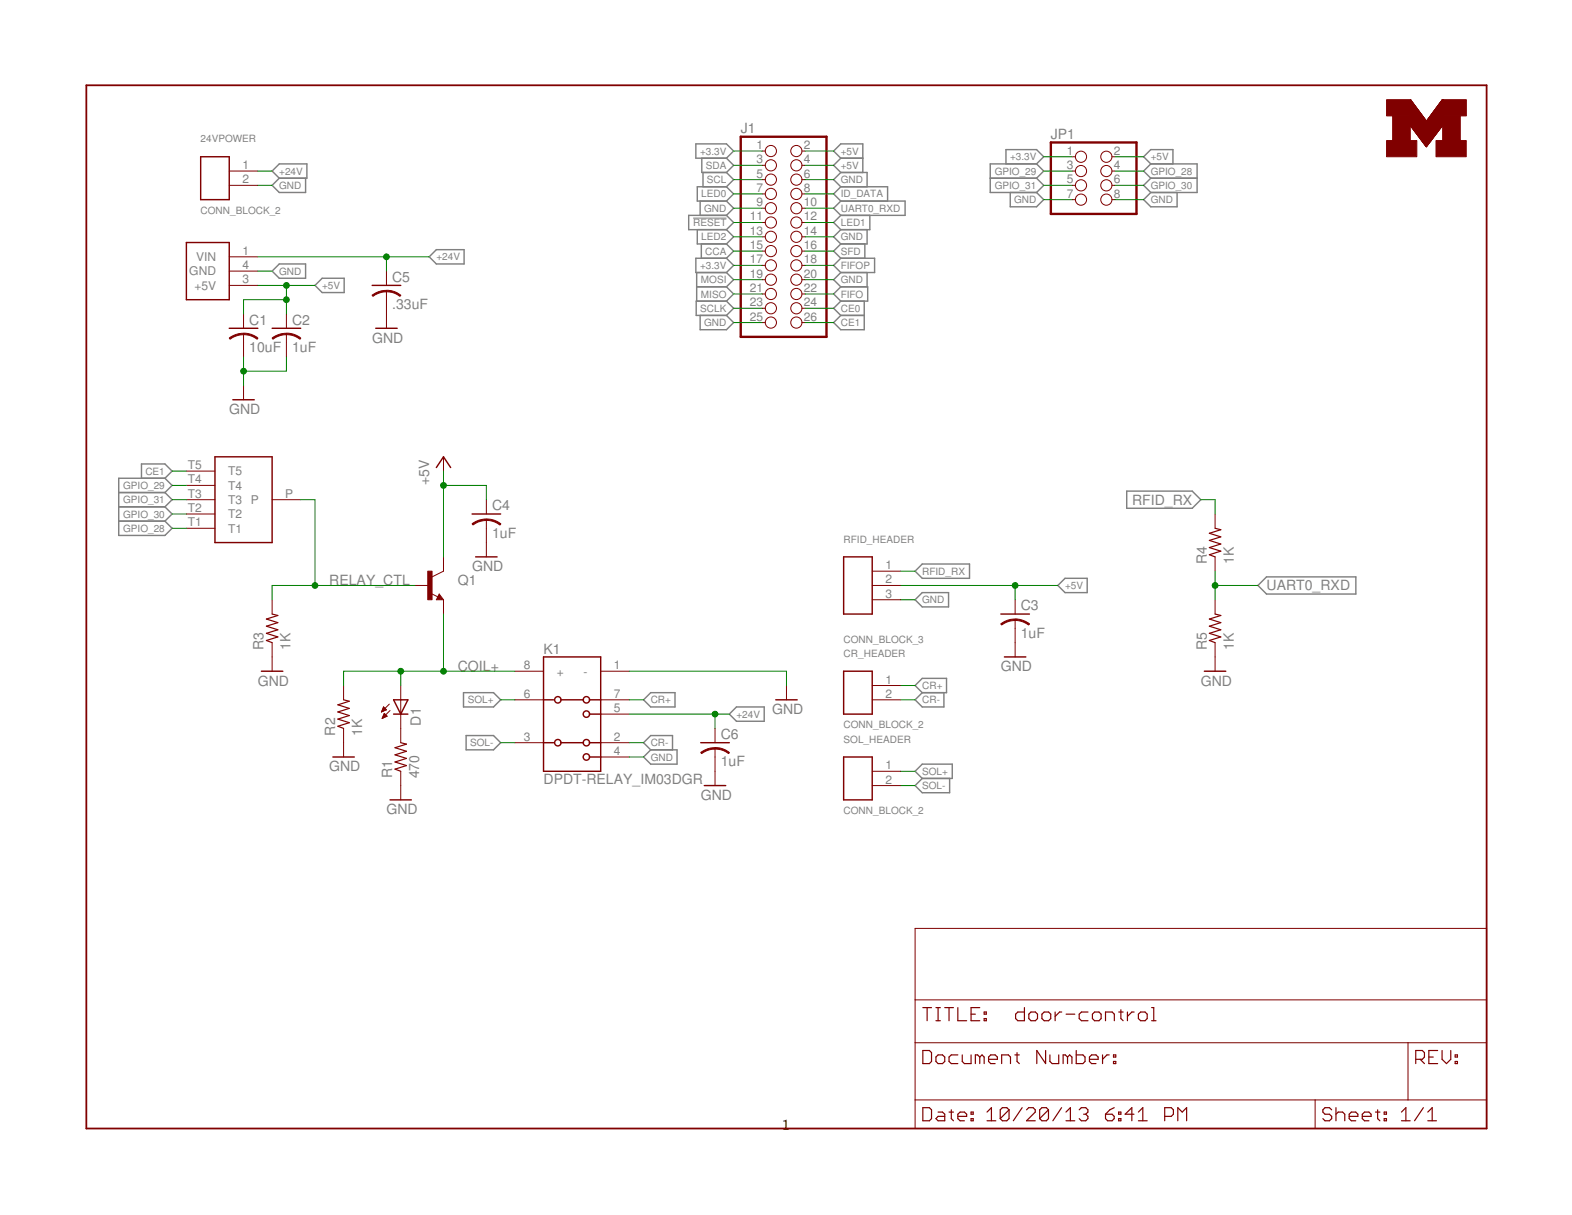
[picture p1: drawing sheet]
<svg xmlns="http://www.w3.org/2000/svg" width="279mm" height="216mm" viewBox="0 0 279 216" stroke-linecap="round" stroke-linejoin="round" font-family="sans-serif">
<g fill="none" stroke="#808080" stroke-width=".25">
<path d="M48.4 30.4l1.2-1.3h4.9v2.6h-4.9zM49.6 31.7l-1.2 1.2 1.2 1.3h4.7v-2.5M123.7 25.6h5.4l1.3 1.2-1.3 1.3h-5.4zM124.4 35.7v2.6M124.7 28.1v2.5h4.4M124.9 30.6v2.6M129.1 33.2h-5.2v2.5h5.2M129.1 38.3h-6.7v2.5h6.7M129.1 35.7l1.3 1.3-1.3 1.3M129.1 28.1l1.3 1.3-1.3 1.2M129.1 30.6l1.3 1.3-1.3 1.3M129.1 38.3l1.3 1.2-1.3 1.3"/>
<path d="M129.1 33.2l1.3 1.3-1.3 1.2M149.4 35.7l-1.2 1.3 1.2 1.3M149.4 35.7h11.5v2.6h-11.5M149.4 30.6h4.7v2.6M149.4 28.1h4M149.4 33.2h8.4v2.5M149.4 38.3l-1.2 1.2 1.2 1.3M149.4 30.6l-1.2 1.3 1.2 1.3M149.4 28.1l-1.2-1.3 1.2-1.2h4v5M149.4 33.2l-1.2 1.3 1.2 1.2M149.4 28.1l-1.2 1.3 1.2 1.2M154.6 38.3v2.5h-5.2"/>
<path d="M176 31.7h8.2M178.8 29.1v-2.5h5.4l1.3 1.3-1.3 1.2M179.6 34.2v2.5h4.6l1.3-1.2-1.3-1.3M184.2 29.1h-8.2v5.1h8.2M184.2 29.1l1.3 1.3-1.3 1.3M184.2 31.7l1.3 1.2-1.3 1.3M204.5 31.7h8.3M204.5 29.1h8.3v5.1h-8.3M204.5 34.2l-1.2 1.3 1.2 1.2h4.7v-2.5M204.5 29.1l-1.2-1.2 1.2-1.3h4v2.5M204.5 29.1l-1.2 1.3 1.2 1.3M204.5 31.7l-1.2 1.2 1.2 1.3"/>
<path d="M48.4 48.2l1.2-1.3h4.7v2.5h-4.7zM57.3 49.4h3.9v2.6h-3.9l-1.3-1.3zM76.3 45.6l1.3-1.2h4.9v2.5h-4.9zM123.8 51h5.3M123.8 48.4v5.1M123.9 40.8v2.5h5.2M124.4 56v2.6h4.7l1.3-1.3-1.3-1.3M124.7 43.3v2.6M129.1 53.5l1.3 1.3-1.3 1.2M129.1 53.5h-5.4v2.5h5.4M129.1 48.4l1.3 1.3-1.3 1.3M129.1 45.9h-5.4v2.5h5.4"/>
<path d="M129.1 51l1.3 1.2-1.3 1.3M129.1 43.3l1.3 1.3-1.3 1.3M129.1 40.8l1.3 1.3-1.3 1.2M129.1 45.9l1.3 1.3-1.3 1.2M149.4 53.5l-1.2 1.3 1.2 1.2M149.4 51h4.8v2.5h-4.8M149.4 56h4.2M149.4 48.4l-1.2 1.3 1.2 1.3M149.4 40.8l-1.2 1.3 1.2 1.2M149.4 45.9h6v2.5h-6M149.4 51l-1.2 1.2 1.2 1.3M149.4 45.9l-1.2 1.3 1.2 1.2"/>
<path d="M149.4 43.3l-1.2 1.3 1.2 1.3M153.6 53.5v5.1h-4.2l-1.2-1.3 1.2-1.3M153.7 43.3v2.6M154.1 40.8v2.5h-4.7M154.1 48.4v2.6M21.1 92.6h8.2M21.1 90.1h8.2M21.1 87.5h8.2M25.1 85v-2.6h4.2l1.3 1.3-1.3 1.3M29.3 85h-8.2v10.1h8.2l1.3-1.2-1.3-1.3M29.3 90.1l1.3 1.2-1.3 1.3M29.3 85l1.3 1.3-1.3 1.2"/>
<path d="M29.3 87.5l1.3 1.3-1.3 1.3M200.3 87.3h11.6l1.5 1.5-1.5 1.5h-11.6zM162.6 106.6l1.3-1.3h4.7v2.5h-4.7zM162.6 101.5l1.3-1.3h8.4v2.6h-8.4zM188 104l1.3-1.2h3.9v2.5h-3.9zM223.6 104l1.5-1.5h15.9v3.1h-15.9zM82.4 123.1h5.3l1.3 1.3-1.3 1.2h-5.3zM82.8 130.7h4.9l1.3 1.3-1.3 1.2h-4.9zM114.4 134.5l1.3-1.3h4.6v2.6h-4.6zM114.4 124.4l1.3-1.3h4.3v2.5h-4.3zM115.7 133.2l-1.3-1.2 1.3-1.3h3.8v2.5M129.6 126.9l1.3-1.3h4.9v2.6h-4.9z"/>
<path d="M162.6 137.1l1.3-1.3h5.3v2.5h-5.3zM162.6 121.8l1.3-1.3h4.3v2.6h-4.3zM163.9 123.1l-1.3 1.3 1.3 1.2h3.9v-2.5M163.9 138.3l-1.3 1.3 1.3 1.3h4.9v-2.6"/>
</g>
<path d="M123.2 38.8h5.9" fill="none" stroke="#808080" stroke-width=".18"/>
<path d="M15.3 15.2h248.9v185.3h-248.9z" fill="none" stroke="#800000" stroke-width=".32"/>
<g fill="none" stroke="#800000" stroke-width=".18">
<path d="M250.7 17.7l2.8 3.8 2.8-3.8h.2v4.6h-5.8zM250.7 20h1.7M250.7 19.9l1.7 .1M250.7 19.9h1.6M250.7 19.8h1.6M250.7 19.8h1.5M250.7 19.7h1.5M250.7 19.6h1.4M250.7 19.5l1.4 .1M250.7 19.5h1.3M250.7 19.4h1.3M250.7 19.4h1.2"/>
<path d="M250.7 19.3h1.2M250.7 19.2h1.1M250.7 19.1h1M250.7 19l1 .1M250.7 19h1M250.7 18.9h.9M250.7 18.8l.9 .1M250.7 18.8h.8M250.7 18.7h.8M250.7 18.7h.7M250.7 18.6l.7 .1M250.7 18.6h.7"/>
<path d="M250.7 18.5h.6M250.7 18.4h.5M250.7 18.3l.5 .1M250.7 18.3h.4M250.7 18.2h.4M250.7 18.1h.3M250.7 18l.3 .1M250.7 18h.2M250.7 17.9l.2 .1M250.7 17.9h.2M250.7 17.8h.1M254.7 20h1.8"/>
<path d="M254.7 19.9h1.8M254.8 19.8h1.7M254.8 19.7h1.7M254.9 19.7h1.6M254.9 19.6h1.6M255 19.6h1.5M255 19.5h1.5M255.1 19.5h1.4M255.1 19.4h1.4M255.1 19.3h1.4M255.2 19.3h1.3M255.2 19.2h1.3"/>
<path d="M255.3 19.2h1.2M255.3 19.1h1.2M255.4 19.1h1.1M255.4 19h1.1M255.4 18.9h1.1M255.5 18.9h1M255.5 18.8h1M255.6 18.7h.9M255.7 18.7h.8M255.7 18.6h.8M255.7 18.5h.8M255.8 18.5h.7"/>
<path d="M255.8 18.4h.7M255.9 18.3h.6M256 18.2h.5M256.1 18.1h.4M256.1 18h.4M256.2 18h.3M256.2 17.9h.3M256.2 17.8h.3M256.3 17.8h.2M40.7 30.4h5.1M40.7 32.9h5.1M135.5 26.8h.5"/>
<path d="M135.5 29.4h.5M135.5 31.9h.5M135.5 34.5h.5M135.5 37h.5M135.5 39.5h.5M142.5 26.8h.6M142.5 29.4h.6M142.5 31.9h.6M142.5 34.5h.6M142.5 37h.6M142.5 39.5h.6M190.6 30.4h.5"/>
<path d="M190.6 32.9h.5M190.6 27.9h.5M190.6 35.5h.5M197.6 30.4h.6M197.6 32.9h.6M197.6 27.9h.6M197.6 35.5h.6M250.7 22.3l2.8 3.8M250.7 22.2h5.8M250.7 22.1h5.8M250.7 22h5.8M250.7 21.9h5.8"/>
<path d="M250.7 21.8h5.8M250.7 21.7h5.8M250.7 21.6h5.8M250.7 21.5h5.8M250.7 21.4l2.8 .1M250.7 21.4h2.7M250.7 21.3h2.7M250.7 21.3h2.6M250.7 21.2l2.6 .1M250.7 21.2h2.6M250.7 21.1h2.6M250.7 21.1h2.5"/>
<path d="M250.7 21h2.5M250.7 21h2.4M250.7 22.3h5.7M250.7 20.9h2.4M250.7 20.8h2.3M250.7 20.7l2.3 .1M250.7 20.7h2.2M250.7 20.6h2.2M250.7 20.6h2.1M250.7 20.5h2.1M250.7 20.4h2M250.7 20.3l2 .1"/>
<path d="M250.7 20.3h1.9M250.7 20.2h1.9M250.7 20.2h1.8M250.7 20.1h1.8M250.7 22.4h5.6M250.8 22.5h5.5M250.8 22.5h5.4M250.9 22.6h5.3M250.9 22.6h5.2M251 22.7h5.1M251 22.8h5M251.1 22.8h4.9"/>
<path d="M251.1 22.9h4.8M251.2 23h4.7M251.2 23.1h4.6M251.3 23.1h4.5M251.3 23.2h4.4M251.4 23.3h4.3M251.4 23.3h4.2M251.5 23.4h4.1M251.5 23.4h4M251.5 23.5h4M251.6 23.5h3.8M251.6 23.6h3.8"/>
<path d="M251.7 23.6h3.7M251.7 23.7h3.7M251.7 23.7h3.6M251.8 23.8h3.5M251.8 23.8h3.4M251.8 23.9h3.4M251.9 23.9h3.3M251.9 24h3.2M251.9 23.9h3.2M252 24.1h3M252.1 24.2h2.9M252.1 24.2h2.8"/>
<path d="M252.1 24.3h2.8M252.2 24.3h2.7M252.2 24.4h2.6M252.3 24.5h2.4M252.3 24.6h2.4M252.4 24.6h2.2M252.5 24.7h2.1M252.5 24.8h2M252.6 24.8h1.9M252.6 24.9h1.8M252.6 25h1.8M252.7 25h1.7"/>
<path d="M252.7 25h1.6M252.8 25.1h1.5M252.8 25.1h1.4M252.8 25.2h1.4M252.9 25.3h1.2M253 25.4h1.1M253 25.4h1M253 25.5h1M253.1 25.5h.8M253.1 25.6h.8M253.2 25.6h.7M253.2 25.7h.6"/>
<path d="M253.2 25.8h.6M253.3 25.8h.4M253.4 25.9h.2M253.4 26h.2M253.5 26.1h.1M253.6 21.5h2.9M253.6 21.4h2.9M253.7 25.9h-.4M253.7 21.3h2.8M253.8 21.2h2.7M253.8 21.1h2.7M253.9 21.1h2.6"/>
<path d="M253.9 21h2.6M254 20.9h2.5M254 25.4h-1M254 20.8h2.5M254.1 20.8h2.4M254.1 20.7h2.4M254.2 20.7h2.3M254.2 20.6h2.3M254.3 20.5h2.2M254.3 20.4h2.2M254.4 20.4h2.1M254.4 24.9h-1.8"/>
<path d="M254.4 20.3h2.1M254.5 20.3h2M254.5 20.2h2M254.6 20.1h1.9M254.6 24.7h-2.2M254.6 20h1.9M254.8 24.4h-2.5M255.7 23.2h-4.3M256.1 22.7l-5.1 .1M256.3 22.5h-5.5M256.4 22.3l-2.9 3.8M40.7 45.6h5.1"/>
<path d="M40.7 48.2h5.1M40.7 50.7h5.1M43.3 55.8v2.5M43.3 59.4v4M50.9 55.8v2.5M50.9 59.4v4M68.7 48.2v2.5M68.7 51.7v6.6M135.5 42.1h.5M135.5 44.6h.5M135.5 47.2h.5M135.5 49.7h.5"/>
<path d="M135.5 52.2h.5M135.5 54.8h.5M135.5 57.3h.5M142.5 42.1h.6M142.5 44.6h.6M142.5 47.2h.6M142.5 49.7h.6M142.5 52.2h.6M142.5 54.8h.6M142.5 57.3h.6M43.3 68.5v2.5M33.1 88.8h5.1"/>
<path d="M33.1 93.9h5.1M33.1 91.3h5.1M33.1 86.3h5.1M33.1 83.7h5.1M48.4 88.8h5M78.8 99v2.5l-2 1M78.8 81.2v2.5M86.4 88.8v2.5M86.4 92.4v6.6M216 91.3v2.6M216 99v2.5M48.4 106.6v2.5"/>
<path d="M48.4 114.2v5.1M73.7 104h2.6M76.6 105.5l1.2 .6M78.1 105.6l.7 1h-1.2zM78.8 106.6v2.5M91.5 119.3h5.1M106.8 119.3h5M155 101.5h5.1M155 104h5.1M155 106.6h5.1M180.4 106.6v2.5M180.4 110.1v6.6"/>
<path d="M216 106.6v2.5M216 114.2v5.1M61.1 121.8v2.6M61.1 129.4v5.1M67.8 126.5h.1M67.9 126.4h.3M67.9 126.2h.5M67.9 127.6h.2M68 126.1h.7M68 126h.5M68 127.4h.4M68.1 125.9h.3"/>
<path d="M68.1 127.3h.6M68.1 125.8h.2M68.1 127.2h.6M68.2 125.6h.1M68.2 127.1h.4M68.2 125.6l-.4 .9M68.2 125.6l.5 .5-.9 .4M68.2 127h.3M68.3 126.8h.1M68.3 126.8l.5 .5-.9 .4zM69.2 125.1l-1.4 1.4M69.3 126.3l-1.4 1.4"/>
<path d="M71.2 121.8v10.2M71.2 137.1v5M91.5 124.4h5.1M91.5 132h5.1M106.8 124.4h5M106.8 126.9h5M106.8 132h5M106.8 134.5h5M127.1 129.4v2.6M127.1 133v6.6M139.8 121.8v2.6M155 137.1h5.1"/>
<path d="M155 139.6h5.1M155 121.8h5.1M155 124.4h5.1M162.6 165h101.6v35.5h-101.6zM162.6 177.7h101.6M162.6 185.3h101.6M162.6 195.5h101.6M233.7 195.5v5M250.3 185.3v10.2"/>
<circle cx="137" cy="39.5" r=".99"/>
<circle cx="137" cy="26.8" r=".99"/>
<circle cx="137" cy="29.4" r=".99"/>
<circle cx="137" cy="34.5" r=".99"/>
<circle cx="137" cy="31.9" r=".99"/>
<circle cx="137" cy="37" r=".99"/>
<circle cx="141.5" cy="26.8" r=".99"/>
<circle cx="141.5" cy="29.4" r=".99"/>
<circle cx="141.5" cy="39.5" r=".99"/>
<circle cx="141.5" cy="31.9" r=".99"/>
<circle cx="141.5" cy="34.5" r=".99"/>
<circle cx="141.5" cy="37" r=".99"/>
<circle cx="192.1" cy="35.5" r=".99"/>
<circle cx="192.1" cy="32.9" r=".99"/>
<circle cx="192.1" cy="27.9" r=".99"/>
<circle cx="192.1" cy="30.4" r=".99"/>
<circle cx="196.6" cy="27.9" r=".99"/>
<circle cx="196.6" cy="30.4" r=".99"/>
<circle cx="196.6" cy="35.5" r=".99"/>
<circle cx="196.6" cy="32.9" r=".99"/>
<circle cx="137" cy="42.1" r=".99"/>
<circle cx="137" cy="44.6" r=".99"/>
<circle cx="137" cy="47.2" r=".99"/>
<circle cx="137" cy="52.2" r=".99"/>
<circle cx="137" cy="49.7" r=".99"/>
<circle cx="137" cy="57.3" r=".99"/>
<circle cx="137" cy="54.8" r=".99"/>
<circle cx="141.5" cy="42.1" r=".99"/>
<circle cx="141.5" cy="54.8" r=".99"/>
<circle cx="141.5" cy="57.3" r=".99"/>
<circle cx="141.5" cy="44.6" r=".99"/>
<circle cx="141.5" cy="47.2" r=".99"/>
<circle cx="141.5" cy="49.7" r=".99"/>
<circle cx="141.5" cy="52.2" r=".99"/>
</g>
<g fill="none" stroke="#800000" stroke-width=".21">
<path d="M216 93.9l1 .2-2.1 .7 2.1 .6-2.1 .6 2.1 .7-2.1 .6 2.1 .6-2.1 .7 1.1 .4M48.4 109.1l1 .3-2.1 .6 2.1 .6-2.1 .7 2.1 .6-2.1 .6 2.1 .7-2.1 .6 1.1 .4M216 109.1l1 .3-2.1 .6 2.1 .6-2.1 .7 2.1 .6-2.1 .6 2.1 .7-2.1 .6 1.1 .4M61.1 124.4l1 .2-2.1 .6 2.1 .7-2.1 .6 2.1 .6-2.1 .7 2.1 .6-2.1 .7 1.1 .3M71.2 132l1 .2-2 .7 2 .6-2 .6 2 .7-2 .6 2 .6-2 .7 1 .4M164 179h1.6M164.8 179v2.4M166.3 179h.8M166.7 179v2.4M167.9 179h1.6M168.7 179v2.4M170.2 179v2.4h1.6"/>
<path d="M174.1 179h-1.5v2.4h1.5M174.9 179.8h.4v.4h-.4zM182.1 179v2.4h-1.2l-.4-.4v-.8l.4-.4h1.2M187.5 179.8v1.6M188.7 179.8h-.4l-.8 .8M193.4 179.8h-1.2l-.4 .4v.8l.4 .4h1.2M198.8 179.8h.8M199.2 179.4v1.6l.4 .4M200.4 179.8v1.6M201.6 179.8h-.4l-.8 .8M204.7 179h.4v2.4M164 186.7h1.2l.4 .3v1.6l-.4 .4h-1.2z"/>
<path d="M164 196.8h1.2l.4 .4v1.6l-.4 .4h-1.2zM166.3 187.8l.4-.3h.8l.4 .3v.8l-.4 .4h-.8l-.4-.4zM166.3 181.4h.8M166.7 197.6h.8l.4 .4v1.2h-1.2l-.4-.4 .4-.4h1.2M168.7 197.6h.8M169.1 197.2v1.6l.4 .4M170.2 198.4h1.6v-.4l-.4-.4h-.8l-.4 .4v.8l.4 .4h.8M170.2 187.5h-1.1l-.4 .3v.8l.4 .4h1.1M171 187.5v1.1l.4 .4h1.2v-1.5M172.6 198.8h.4v.4h-.4zM172.6 197.6h.4v.4h-.4zM172.6 180.2h.8"/>
<path d="M174.1 187.8l-.3-.3h-.4v1.5M174.1 187.8l.4-.3 .4 .3v1.2M174.1 187.8v1.2M174.9 181h.4v.4h-.4zM175.4 199.2h1.6M175.4 197.6l.8-.8v2.4M175.7 188.2h1.6v-.4l-.4-.3h-.8l-.4 .3v.8l.4 .4h.8M178 189v-1.5h1.2l.4 .3v1.2M179.3 197.2v1.6l-.4 .4h-.7l-.4-.4M179.3 197.2l-.4-.4h-.7l-.4 .4v1.6M179.3 197.2l-1.5 1.6M180.4 187.5h.8"/>
<path d="M180.8 187v1.6l.4 .4M181.7 196.8l-1.6 2.4M182.5 197.2l.3-.4h.8l.4 .4v.4l-1.5 1.6h1.5M182.9 180.2l.3-.4h.8l.4 .4v.8l-.4 .4h-.8l-.3-.4zM185.2 180.2l.4-.4h.8l.4 .4v.8l-.4 .4h-.8l-.4-.4zM185.8 186.7v2.3l-1.5-2.3v2.3M186.4 197.2v1.6l-.4 .4h-.8l-.4-.4M186.4 197.2l-.4-.4h-.8l-.4 .4v1.6M186.4 197.2l-1.6 1.6M186.6 187.5v1.1l.4 .4h1.2v-1.5M188.7 196.8l-1.6 2.4M189.5 199.2h1.5"/>
<path d="M189.5 197.6l.7-.8v2.4M189.5 180.2h1.5M189.7 187.8l-.4-.3h-.3v1.5M189.7 187.8v1.2M189.7 187.8l.4-.3 .4 .3v1.2M191.3 186.7v2.3h1.2l.3-.4v-.8l-.3-.3h-1.2M191.8 197.2l.4-.4h.8l.4 .4v.4l-.4 .4M192.6 198h.4M193 198l.4 .4v.4l-.4 .4h-.8l-.4-.4M193.6 188.2h1.6v-.4l-.4-.3h-.8l-.4 .3v.8l.4 .4h.8M194.2 180.2l.3-.4h.8l.4 .4v.8l-.4 .4h-.8l-.3-.4zM196 187.5v1.5"/>
<path d="M196.5 198h1.2l.3 .4v.4l-.3 .4h-.8l-.4-.4zM196.5 181.4v-1.6h1.2l.4 .4v1.2M197.1 187.5h-.4l-.7 .7M197.9 188.6h.4v.4h-.4zM197.9 187.5h.4v.3h-.4zM198 196.8l-.7 .4-.8 .8M198.8 198.8h.4v.4h-.4zM198.8 197.6h.4v.4h-.4zM201.5 198h-1.5l1.2-1.2v2.4M202.3 199.2h1.6M202.3 197.6l.8-.8v2.4M202.3 180.2l.4-.4h.8l.4 .4v.8l-.4 .4h-.8l-.4-.4z"/>
<path d="M204.7 181.4h.8M207 198.4h1.2l.4-.4v-.8l-.4-.4h-1.2v2.4M209.3 199.2v-2.4l.8 .8 .8-.8v2.4M236.7 197.2l-.4-.4h-.8l-.4 .4v.4l.4 .4h.8l.4 .4v.4l-.4 .4h-.8l-.4-.4M237.4 198l.4-.4h.8l.4 .4v1.2M237.4 196.8v2.4M239.8 198.4h1.5v-.4l-.3-.4h-.8l-.4 .4v.8l.4 .4h.8M242.1 198.4h1.6v-.4l-.4-.4h-.8l-.4 .4v.8l.4 .4h.8M244.5 197.6h.8M244.9 197.2v1.6l.4 .4M246 198.8h.4v.4h-.4zM246 197.6h.4v.4h-.4z"/>
<path d="M249.1 199.2h1.5M249.1 197.6l.8-.8v2.4M251.6 188.2h1.2l.4-.4v-.8l-.4-.3h-1.2v2.3M252.4 188.2l.8 .8M253 196.8l-1.6 2.4M253.8 199.2h1.5M253.8 197.6l.8-.8v2.4M254 187.8h.7M255.5 186.7h-1.5v2.3h1.5M256.3 186.7v1.5l.8 .8 .8-.8v-1.5M258.6 188.6h.4v.4h-.4zM258.6 187.5h.4v.3h-.4z"/>
</g>
<g fill="#800000" stroke="#800000" stroke-width=".18">
<path d="M246.4 17.7h4.3v2.9h-4.3z"/>
<path d="M247.5 20.6h3.2v4.4h-3.2z"/>
<path d="M246.4 25h5.4v2.9h-5.4z"/>
<path d="M255.2 25h5.4v2.9h-5.4z"/>
<path d="M256.4 20.6h3.1v4.4h-3.1z"/>
<path d="M256.3 17.7h4.3v2.9h-4.3z"/>
<path d="M76 101.5h.8v5.1h-.8z"/>
</g>
<g fill="none" stroke="#800000" stroke-width=".25">
<path d="M35.7 27.9h5v7.6h-5zM33.1 43.1h7.6v10.2h-7.6zM40.7 58.3h5.1M48.4 58.3h5M66.1 50.7h5.1M66.8 58.3h3.8M41.4 71h3.8M38.2 81.2h10.2v15.2h-10.2zM77.6 83.1l1.2-1.9 1.3 1.9M83.9 91.3h5.1M84.5 99h3.8M149.9 99h5.1v10.1h-5.1z"/>
<path d="M46.5 119.3h3.8M78.1 106.1l.1 .2h-.4l.3-.5 .5 .6h-.8M96.6 116.7h10.2v20.4h-10.2zM149.9 119.3h5.1v7.6h-5.1zM177.9 109.1h5.1M178.5 116.7h3.8M214.1 119.3h3.8M59.2 134.5h3.8M70 124.4h2.5l-1.3 2.5zM70 126.9h2.5M96.6 124.4h1.8M96.6 132h1.8"/>
<path d="M99.7 124.4h4M99.7 132h4M104.7 126.9h2.1M104.7 124.4h2.1M104.7 134.5h2.1M104.7 132h2.1M124.5 132h5.1M125.2 139.6h3.8M137.9 124.4h3.8M149.9 134.5h5.1v7.6h-5.1zM69.3 142.1h3.8"/>
<circle cx="99.1" cy="132" r=".57"/>
<circle cx="99.1" cy="124.4" r=".57"/>
<circle cx="104.2" cy="126.9" r=".57"/>
<circle cx="104.2" cy="124.4" r=".57"/>
<circle cx="104.2" cy="132" r=".57"/>
<circle cx="104.2" cy="134.5" r=".57"/>
</g>
<path d="M131.7 24.3h15.2v35.6h-15.2zM186.8 25.3h15.2v12.7h-15.2z" fill="none" stroke="#800000" stroke-width=".42"/>
<g fill="#800000" stroke="#800000" stroke-width=".18">
<path d="M43.3 59.2h.3a3.9 3.9 0 0 1 2.2 .9l-.1 .2a3.9 3.9 0 0 0-2.4-.8z" fill-rule="evenodd"/>
<path d="M40.7 60.1l.3-.2a4.2 4.2 0 0 1 2.3-.7v.3l-1 .1-1.4 .7z" fill-rule="evenodd"/>
<path d="M50.9 59.2h.3a3.9 3.9 0 0 1 2.3 .9l-.2 .2a3.9 3.9 0 0 0-2.4-.8z" fill-rule="evenodd"/>
<path d="M48.4 60.1l.2-.2a4.2 4.2 0 0 1 2.3-.7v.3l-1 .1-1.4 .7z" fill-rule="evenodd"/>
<path d="M180.4 110h.3a4.4 4.4 0 0 1 2.3 .9l-.2 .2-1.4-.7-1-.2z" fill-rule="evenodd"/>
<path d="M177.9 110.9l.2-.2a4 4 0 0 1 2.3-.7v.3a3.9 3.9 0 0 0-2.4 .8z" fill-rule="evenodd"/>
<path d="M86.4 92.2h.3a4.1 4.1 0 0 1 2.3 .9l-.1 .2a3.8 3.8 0 0 0-2.5-.8z" fill-rule="evenodd"/>
<path d="M83.9 93.1l.2-.2a4.1 4.1 0 0 1 2.3-.7v.3h-.5a3.6 3.6 0 0 0-1.8 .8z" fill-rule="evenodd"/>
<path d="M68.7 51.6h.3a3.9 3.9 0 0 1 2.2 .9l-.1 .2a3.8 3.8 0 0 0-2.4-.9z" fill-rule="evenodd"/>
<path d="M66.1 52.5l.3-.2a4 4 0 0 1 2.3-.7v.3l-1 .1-1.4 .7z" fill-rule="evenodd"/>
<path d="M127.1 132.8h.3a3.9 3.9 0 0 1 2.2 .9l-.1 .2a3.8 3.8 0 0 0-2.4-.8z" fill-rule="evenodd"/>
<path d="M124.5 133.7l.3-.1a4 4 0 0 1 2.3-.7v.2a3.9 3.9 0 0 0-2.4 .8z" fill-rule="evenodd"/>
</g>
<g fill="none" stroke="#008000" stroke-width=".18">
<path d="M45.8 32.9h2.6M45.8 30.4h2.6M130.4 37h5.1M130.4 29.4h5.1M130.4 31.9h5.1M130.4 39.5h5.1M130.4 34.5h5.1M130.4 26.8h5.1M143.1 37h5.1M143.1 29.4h5.1M143.1 31.9h5.1M143.1 39.5h5.1"/>
<path d="M143.1 34.5h5.1M143.1 26.8h5.1M185.5 32.9h5.1M185.5 35.5h5.1M185.5 30.4h5.1M185.5 27.9h5.1M198.2 32.9h5.1M198.2 35.5h5.1M198.2 30.4h5.1M198.2 27.9h5.1M45.8 48.2h2.6M45.8 45.6h30.5"/>
<path d="M45.8 50.7h10.2M50.9 53.3h-7.6v2.5M50.9 50.7v5.1M68.7 45.6v2.6M130.4 54.8h5.1M130.4 57.3h5.1M130.4 42.1h5.1M130.4 49.7h5.1M130.4 52.2h5.1M130.4 47.2h5.1M130.4 44.6h5.1M143.1 54.8h5.1"/>
<path d="M143.1 57.3h5.1M143.1 42.1h5.1M143.1 49.7h5.1M143.1 52.2h5.1M143.1 47.2h5.1M143.1 44.6h5.1M43.3 63.4v5.1M50.9 63.4v2.6h-7.6M30.6 83.7h2.5M30.6 88.8h2.5M30.6 86.3h2.5M30.6 93.9h2.5"/>
<path d="M30.6 91.3h2.5M53.4 88.8h2.6v15.2M78.8 83.7v15.3M78.8 86.3h7.6v2.5M213.4 88.8h2.6v2.5M71.2 119.3v2.5M73.7 104h-25.3v2.6M78.8 109.1v10.2M91.5 119.3h-30.4v2.5M111.8 119.3h28v2.5M160.1 104h27.9M160.1 106.6h2.5"/>
<path d="M160.1 101.5h2.5M180.4 104v2.6M216 101.5v5.1M216 104h7.6M89 124.4h2.5M89 132h2.5M111.8 134.5h2.6M111.8 126.9h17.8M111.8 124.4h2.6M111.8 132h2.6M127.1 126.9v2.5M160.1 121.8h2.5"/>
<path d="M160.1 124.4h2.5M160.1 137.1h2.5M160.1 139.6h2.5"/>
</g>
<g fill="#008000" stroke="#008000" stroke-width=".18">
<circle cx="216" cy="104" r=".51"/>
<circle cx="43.3" cy="66" r=".51"/>
<circle cx="56" cy="104" r=".51"/>
<circle cx="78.8" cy="119.3" r=".51"/>
<circle cx="71.2" cy="119.3" r=".51"/>
<circle cx="127.1" cy="126.9" r=".51"/>
<circle cx="68.7" cy="45.6" r=".51"/>
<circle cx="78.8" cy="86.3" r=".51"/>
<circle cx="180.4" cy="104" r=".51"/>
<circle cx="50.9" cy="50.7" r=".51"/>
<circle cx="50.9" cy="53.3" r=".51"/>
</g>
<text font-size="2.7" x="139" y="200.9">1</text>
<g font-size="2.5" fill="#808080">
<text x="131.7" y="23.7">J1</text>
<text x="186.8" y="24.7">JP1</text>
<text x="69.7" y="50.1">C5</text>
<text x="44.3" y="57.7">C1</text>
<text x="51.9" y="57.7">C2</text>
<text x="69.7" y="54.9">.33uF</text>
<text x="44.3" y="62.5">10uF</text>
<text x="51.9" y="62.5">1uF</text>
<text x="66.1" y="60.9">GND</text>
<text x="40.7" y="73.6">GND</text>
<text x="76.3" y="86.3" transform="rotate(-90 76.3 86.3)">+5V</text>
<text x="201.2" y="89.7">RFID_RX</text>
<text x="87.5" y="95.5">1uF</text>
<text x="87.5" y="90.7">C4</text>
<text x="83.9" y="101.5">GND</text>
<text x="214.5" y="100.2" transform="rotate(-90 214.5 100.2)">R4</text>
<text x="219.3" y="100.2" transform="rotate(-90 219.3 100.2)">1K</text>
<text x="58.5" y="104">RELAY_CTL</text>
<text x="81.4" y="104">Q1</text>
<text x="225.1" y="104.9">UART0_RXD</text>
<text x="181.4" y="113.3">1uF</text>
<text x="181.4" y="108.5">C3</text>
<text x="46.9" y="115.5" transform="rotate(-90 46.9 115.5)">R3</text>
<text x="51.7" y="115.5" transform="rotate(-90 51.7 115.5)">1K</text>
<text x="81.4" y="119.3">COIL+</text>
<text x="96.6" y="116.2">K1</text>
<text x="177.9" y="119.3">GND</text>
<text x="214.5" y="115.5" transform="rotate(-90 214.5 115.5)">R5</text>
<text x="219.3" y="115.5" transform="rotate(-90 219.3 115.5)">1K</text>
<text x="45.8" y="121.8">GND</text>
<text x="213.4" y="121.8">GND</text>
<text x="59.6" y="130.7" transform="rotate(-90 59.6 130.7)">R2</text>
<text x="64.4" y="130.7" transform="rotate(-90 64.4 130.7)">1K</text>
<text x="74.8" y="128.9" transform="rotate(-90 74.8 128.9)">D1</text>
<text x="128.1" y="131.3">C6</text>
<text x="137.2" y="126.9">GND</text>
<text x="58.5" y="137">GND</text>
<text x="128.1" y="136.2">1uF</text>
<text x="69.7" y="138.3" transform="rotate(-90 69.7 138.3)">R1</text>
<text x="74.5" y="138.3" transform="rotate(-90 74.5 138.3)">470</text>
<text x="96.6" y="139.3">DPDT-RELAY_IM03DGR</text>
<text x="124.5" y="142.1">GND</text>
<text x="68.7" y="144.7">GND</text>
</g>
<g font-size="2.1" fill="#808080">
<text x="134.5" y="26.5">1</text>
<text x="134.5" y="29">3</text>
<text x="142.9" y="26.5">2</text>
<text x="142.9" y="29">4</text>
<text x="189.6" y="27.5">1</text>
<text x="198" y="27.5">2</text>
<text x="43.1" y="30">1</text>
<text x="43.1" y="32.6">2</text>
<text x="134.5" y="31.6">5</text>
<text x="134.5" y="34.1">7</text>
<text x="142.9" y="31.6">6</text>
<text x="142.9" y="34.1">8</text>
<text x="189.6" y="30">3</text>
<text x="189.6" y="32.6">5</text>
<text x="189.6" y="35.1">7</text>
<text x="198" y="30">4</text>
<text x="198" y="32.6">6</text>
<text x="198" y="35.1">8</text>
<text x="133.3" y="39.2">11</text>
<text x="133.3" y="41.7">13</text>
<text x="134.5" y="36.6">9</text>
<text x="142.9" y="36.6">10</text>
<text x="142.9" y="39.2">12</text>
<text x="142.9" y="41.7">14</text>
<text x="34.8" y="46.4">VIN</text>
<text x="43.1" y="45.3">1</text>
<text x="43.1" y="47.8">4</text>
<text x="133.3" y="44.3">15</text>
<text x="133.3" y="46.8">17</text>
<text x="142.9" y="44.3">16</text>
<text x="142.9" y="46.8">18</text>
<text x="33.6" y="48.9">GND</text>
<text x="34.6" y="51.5">+5V</text>
<text x="43.1" y="50.4">3</text>
<text x="133.3" y="49.3">19</text>
<text x="133.3" y="51.9">21</text>
<text x="142.9" y="49.3">20</text>
<text x="142.9" y="51.9">22</text>
<text x="133.3" y="54.4">23</text>
<text x="133.3" y="57">25</text>
<text x="142.9" y="54.4">24</text>
<text x="142.9" y="57">26</text>
<text x="33.4" y="83.4">T5</text>
<text x="33.4" y="88.4">T3</text>
<text x="33.4" y="85.9">T4</text>
<text x="40.5" y="89.6">T3</text>
<text x="40.5" y="87">T4</text>
<text x="40.5" y="84.5">T5</text>
<text x="44.6" y="89.6">P</text>
<text x="50.7" y="88.4">P</text>
<text x="33.4" y="93.5">T1</text>
<text x="33.4" y="91">T2</text>
<text x="40.5" y="94.6">T1</text>
<text x="40.5" y="92.1">T2</text>
<text x="157.4" y="101.1">1</text>
<text x="157.4" y="103.7">2</text>
<text x="157.4" y="106.2">3</text>
<text x="93.1" y="118.9">8</text>
<text x="109.1" y="118.9">1</text>
<text x="93.1" y="124">6</text>
<text x="98.9" y="120">+</text>
<text x="103.7" y="120">-</text>
<text x="109.1" y="124">7</text>
<text x="157.4" y="121.5">1</text>
<text x="157.4" y="124">2</text>
<text x="93.1" y="131.6">3</text>
<text x="109.1" y="126.5">5</text>
<text x="109.1" y="131.6">2</text>
<text x="109.1" y="134.2">4</text>
<text x="157.4" y="136.7">1</text>
<text x="157.4" y="139.2">2</text>
</g>
<g font-size="1.8" fill="#808080">
<text x="35.7" y="25.3">24VPOWER</text>
<text x="124.4" y="27.5">+3.3V</text>
<text x="149.4" y="27.5">+5V</text>
<text x="179.5" y="28.5">+3.3V</text>
<text x="204.5" y="28.5">+5V</text>
<text x="49.6" y="33.6">GND</text>
<text x="49.6" y="31">+24V</text>
<text x="124.7" y="35.1">LED0</text>
<text x="125.5" y="30">SDA</text>
<text x="125.6" y="32.6">SCL</text>
<text x="149.4" y="32.6">GND</text>
<text x="149.4" y="35.1">ID_DATA</text>
<text x="149.4" y="30">+5V</text>
<text x="176.8" y="31">GPIO_29</text>
<text x="176.8" y="33.6">GPIO_31</text>
<text x="204.5" y="31">GPIO_28</text>
<text x="204.5" y="33.6">GPIO_30</text>
<text x="35.7" y="38">CONN_BLOCK_2</text>
<text x="123.2" y="40.2">RESET</text>
<text x="125.2" y="37.6">GND</text>
<text x="149.4" y="37.6">UART0_RXD</text>
<text x="149.4" y="40.2">LED1</text>
<text x="180.3" y="36.1">GND</text>
<text x="204.5" y="36.1">GND</text>
<text x="77.6" y="46.3">+24V</text>
<text x="124.4" y="47.8">+3.3V</text>
<text x="124.7" y="42.7">LED2</text>
<text x="125.3" y="45.3">CCA</text>
<text x="149.4" y="42.7">GND</text>
<text x="149.4" y="47.8">FIFOP</text>
<text x="149.4" y="45.3">SFD</text>
<text x="49.6" y="48.8">GND</text>
<text x="57.2" y="51.3">+5V</text>
<text x="124.6" y="50.3">MOSI</text>
<text x="124.6" y="52.9">MISO</text>
<text x="149.4" y="50.3">GND</text>
<text x="149.4" y="52.9">FIFO</text>
<text x="124.5" y="55.4">SCLK</text>
<text x="125.2" y="57.9">GND</text>
<text x="149.4" y="55.4">CE0</text>
<text x="149.4" y="57.9">CE1</text>
<text x="21.9" y="86.9">GPIO_29</text>
<text x="21.9" y="89.4">GPIO_31</text>
<text x="25.8" y="84.4">CE1</text>
<text x="21.9" y="94.5">GPIO_28</text>
<text x="21.9" y="92">GPIO_30</text>
<text x="149.9" y="96.4">RFID_HEADER</text>
<text x="163.9" y="107.2">GND</text>
<text x="163.9" y="102.1">RFID_RX</text>
<text x="189.3" y="104.7">+5V</text>
<text x="149.9" y="114.2">CONN_BLOCK_3</text>
<text x="149.9" y="116.7">CR_HEADER</text>
<text x="83.1" y="125">SOL+</text>
<text x="115.7" y="125">CR+</text>
<text x="163.9" y="122.4">CR+</text>
<text x="163.9" y="125">CR-</text>
<text x="130.9" y="127.5">+24V</text>
<text x="149.9" y="129.4">CONN_BLOCK_2</text>
<text x="149.9" y="132">SOL_HEADER</text>
<text x="83.6" y="132.6">SOL-</text>
<text x="115.7" y="135.1">GND</text>
<text x="115.7" y="132.6">CR-</text>
<text x="163.9" y="137.7">SOL+</text>
<text x="163.9" y="140.2">SOL-</text>
<text x="149.9" y="144.7">CONN_BLOCK_2</text>
</g>
</svg>
